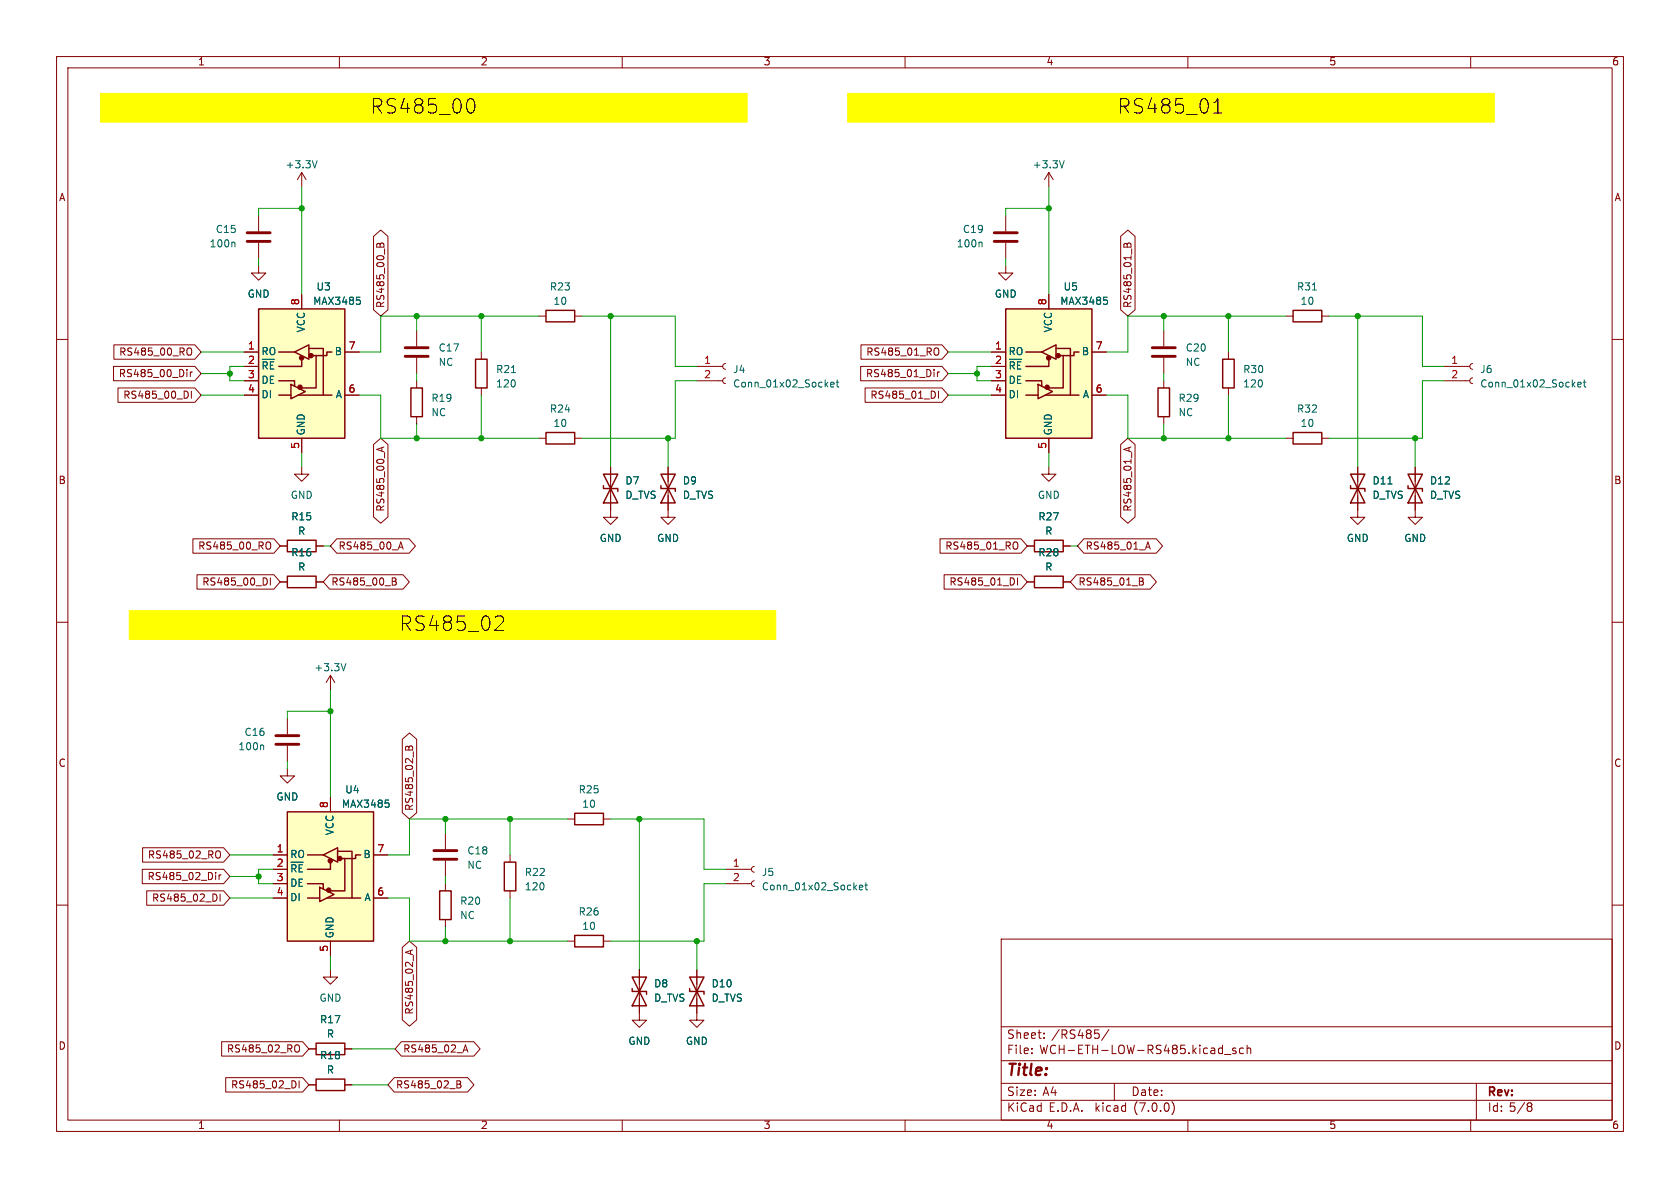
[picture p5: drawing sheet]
<svg xmlns="http://www.w3.org/2000/svg" width="297mm" height="210mm" viewBox="0 0 297 210" stroke-linecap="round" stroke-linejoin="round" font-family="sans-serif">
<g fill="none" stroke="#840000" stroke-width=".18">
<path d="M10 10h277v190h-277zM12 12h273v186h-273zM60 10v2M110 10v2M160 10v2M210 10v2M260 10v2M45.7 38.1v2.8M53.3 30.5l-.7 1.3M53.3 30.5v2.5M53.3 30.5l.8 1.3M177.8 38.1v2.8"/>
<path d="M185.4 30.5l-.7 1.3M185.4 30.5v2.5M185.4 30.5l.8 1.3M10 60h2M45.7 47v1.3h-1.3l1.3 1.2 1.3-1.2h-1.3M45.7 42.9v2.8M53.3 52.1v2.5M66 41.8l1.3-1.1 1.3 1.1v13l-1.3 1.1-1.3-1.1zM67.2 43.3l.2-.3h.3l.2 .7M67.2 43.3l-.2-.3-.3 .1-.1 .6M67.2 43.3v.4M73.7 58.4v2.8"/>
<path d="M95.2 55.9h1.3M101.6 55.9h1.3M177.8 47v1.3h-1.3l1.3 1.2 1.3-1.2h-1.3M177.8 42.9v2.8M185.4 52.1v2.5M198.1 41.8l1.3-1.1 1.3 1.1v13l-1.3 1.1-1.3-1.1zM199.3 43.3l.2-.3h.3l.1 .7M199.3 43.3l-.3-.3-.2 .1-.1 .6M199.3 43.3v.4M205.7 58.4v2.8M227.3 55.9h1.3M233.7 55.9h1.2"/>
<path d="M285 60h2M20.1 64.8h14.3l1.2 1.2-1.2 1.3h-14.3zM20.1 61h14.3l1.2 1.2-1.2 1.3h-14.3zM20.9 68.6h13.5l1.2 1.3-1.2 1.2h-13.5zM33 65.3v.1M33.2 69.4v.7M33.3 61.5a.43 .43 0 0 1 .6 .4v.5a.43 .43 0 0 1-.6 .4M33.6 65.8v.8M33.8 69.1v1.3M34 65.8l-.4 .2M43.2 67.3h2.5M43.2 64.8h2.5"/>
<path d="M43.2 62.2h2.5M43.2 69.9h2.5M53.3 77.5v2.5M54.6 61.6h.1M61 62.2h2.5M61 69.9h2.5M66 78.6l1.3-1.1 1.3 1.1v12.8l-1.3 1.1-1.3-1.1zM67.5 79.1v.6M67.9 79l-1.3 .4 1.3 .5M73.7 63.2v2.8M73.7 67.3v1.3M73.7 73.7v1.2"/>
<path d="M85.1 62.2v1.3M85.1 68.6v1.3M95.2 77.5h1.3M101.6 77.5h1.3M123.2 67.3h4.6M123.2 64.8h4.6M128.3 66.8l-.4 .1-.1 .4 .1 .4 .4 .1M128.3 64.3l-.4 .1-.1 .4 .1 .3 .4 .2M152.2 64.8h14.3l1.1 1.2-1.1 1.3h-14.3zM152.2 61h14.3l1.1 1.2-1.1 1.3h-14.3zM152.9 68.6h13.6l1.1 1.3-1.1 1.2h-13.6zM165.1 65.3v.1"/>
<path d="M165.3 69.4v.7M165.4 61.5a.43 .43 0 0 1 .6 .4v.5a.43 .43 0 0 1-.6 .4M165.7 65.8v.8M165.9 69.1v1.3M166.1 65.8l-.4 .2M175.3 67.3h2.5M175.3 64.8h2.5M175.3 62.2h2.5M175.3 69.9h2.5M185.4 77.5v2.5M186.7 61.6h.1M193 62.2h2.6"/>
<path d="M193 69.9h2.6M198.1 78.6l1.3-1.1 1.3 1.1v12.8l-1.3 1.1-1.3-1.1zM199.6 79.1v.6M199.9 79l-1.2 .4 1.2 .5M205.7 63.2v2.8M205.7 67.3v1.3M205.7 73.7v1.2M217.2 62.2v1.3M217.2 68.6v1.3M227.3 77.5h1.3M233.7 77.5h1.2M255.3 67.3h4.5"/>
<path d="M255.3 64.8h4.5M260.3 66.8l-.3 .2-.2 .3 .2 .4 .3 .1M260.3 64.3l-.3 .1-.2 .4 .2 .3 .3 .2M34.1 95.2h14.3l1.1 1.3-1.1 1.3h-14.3zM47.3 95.8a.43 .43 0 0 1 .6 .4v.5a.43 .43 0 0 1-.6 .4M49.5 96.5h1.3M53.3 82.6v1.2h-1.2l1.2 1.3 1.3-1.3h-1.3M55.9 96.5h1.2M59.5 95.2h12.8l1.1 1.3-1.1 1.3h-12.8l-1.1-1.3zM70.6 96.7h.6M70.9 95.8l.4 1.3M107.9 82.6v8.8h1.3l-1.3 1.3-1.2-1.3h1.2"/>
<path d="M118.1 82.6v8.8h1.3l-1.3 1.3-1.3-1.3h1.3M166.2 95.2h14.3l1.1 1.3-1.1 1.3h-14.3zM179.4 95.8a.43 .43 0 0 1 .5 .4v.5a.43 .43 0 0 1-.5 .4M181.6 96.5h1.3M185.4 82.6v1.2h-1.3l1.3 1.3 1.3-1.3h-1.3M188 96.5h1.2M191.6 95.2h12.8l1.1 1.3-1.1 1.3h-12.8l-1.1-1.3zM202.6 96.7h.6M202.9 95.8l.5 1.3M240 82.6v8.8h1.3l-1.3 1.3-1.2-1.3h1.2M250.2 82.6v8.8h1.3l-1.3 1.3-1.3-1.3h1.3M10 110h2"/>
<path d="M34.8 101.6h13.6l1.1 1.3-1.1 1.2h-13.6zM47.2 102.5v.6M47.8 102.2v1.2M49.5 102.9h1.3M55.9 102.9h1.2M58.3 101.6h12.9l1.2 1.3-1.2 1.2h-12.9l-1.2-1.2zM58.4 119.4l-.7 1.3M58.4 119.4v2.5M58.4 119.4l.8 1.3M69.3 102.2l.6 .1 .1 .2-.2 .3M69.3 102.8h.5M69.8 102.8l.3 .2-.1 .3-.7 .1"/>
<path d="M166.9 101.6h13.6l1.1 1.3-1.1 1.2h-13.6zM179.3 102.5v.6M179.9 102.2v1.2M181.6 102.9h1.3M188 102.9h1.2M190.3 101.6h13l1.1 1.3-1.1 1.2h-13l-1.1-1.2zM201.4 102.2l.6 .1 .1 .2-.3 .3M201.4 102.8h.4M201.8 102.8l.3 .2v.3l-.7 .1M285 110h2M50.8 135.9v1.3h-1.3l1.3 1.2 1.3-1.2h-1.3M50.8 127v2.8"/>
<path d="M50.8 131.8v2.8M71.1 130.7l1.3-1.1 1.3 1.1v13l-1.3 1.1-1.3-1.1zM72.3 132.2l.2-.3h.3l.1 .7M72.3 132.2l-.3-.3-.2 .1-.1 .6M72.3 132.2v.4M10 160h2M25.2 153.7h14.3l1.1 1.2-1.1 1.3h-14.3zM25.2 149.9h14.3l1.1 1.2-1.1 1.3h-14.3zM25.9 157.5h13.6l1.1 1.3-1.1 1.2h-13.6zM38.1 154.2v.1M38.3 158.3v.7M38.4 150.4a.43 .43 0 0 1 .6 .4v.5a.43 .43 0 0 1-.6 .4"/>
<path d="M38.7 154.7v.8M38.9 158v1.3M39.1 154.7l-.4 .2M48.3 156.2h2.5M48.3 153.7h2.5M48.3 151.1h2.5M48.3 158.8h2.5M58.4 141v2.5M59.7 150.5h.1M66 151.1h2.6M66 158.8h2.6M78.7 147.3v2.8"/>
<path d="M78.7 152.1v2.8M78.7 156.2v1.3M90.2 151.1v1.3M90.2 157.5v1.3M100.3 144.8h1.3M106.7 144.8h1.2M128.3 156.2h4.5M128.3 153.7h4.5M133.3 155.7l-.3 .1-.2 .4 .2 .4 .3 .1M133.3 153.2l-.3 .1-.2 .4 .2 .3 .3 .2M285 160h2M58.4 171.5v1.2h-1.3l1.3 1.3 1.3-1.3h-1.3"/>
<path d="M58.4 166.4v2.5M71.1 167.5l1.3-1.1 1.3 1.1v12.8l-1.3 1.1-1.3-1.1zM72.6 168v.6M72.9 167.9l-1.2 .4 1.2 .5M78.7 162.6v1.2M100.3 166.4h1.3M106.7 166.4h1.2M113 171.5v8.8h1.3l-1.3 1.3-1.2-1.3h1.2M123.2 171.5v8.8h1.3l-1.3 1.3-1.3-1.3h1.3M177 166h108v32h-108zM39.2 184.1h14.3l1.1 1.3-1.1 1.3h-14.3zM39.9 190.5h13.6l1.1 1.3-1.1 1.2h-13.6z"/>
<path d="M52.3 191.4v.6M52.4 184.7a.43 .43 0 0 1 .5 .4v.5a.43 .43 0 0 1-.5 .4M52.9 191.1v1.2M54.6 191.8h1.3M54.6 185.4h1.3M60 198v2M61 191.8h1.2M61 185.4h1.2M69.7 190.5h13l1.1 1.3-1.1 1.2h-13l-1.1-1.2zM71 184.1h12.8l1.1 1.3-1.1 1.3h-12.8l-1.2-1.3zM80.8 191.1l.6 .1v.2l-.2 .3M80.8 191.7h.4"/>
<path d="M81.2 191.7l.3 .2-.1 .3-.6 .1M82 185.6h.6M82.3 184.7l.4 1.3M110 198v2M160 198v2M177 194.5h108M177 191.5h108M177 187.5h108M177 181.5h108M182.4 186.1v.2M182.4 185.3v.2M184.6 183.4v.2"/>
<path d="M184.6 182.6v.2M193.5 182.1h.8M194.2 182.7l.1 .2-.1 .6M196 182l-1.2 1.9M197 191.5v3M207.2 194.7a1.72 1.72 0 0 1 0 2.3M210 198v2M216.5 186.4h1.1M218.5 185.3h-.4l-.2 .2 .1 .2 .5 .1v.4h-.6M219.8 185.3h-.4l-.3 .2v.5l.2 .2h.5M220.5 185.4l.2-.1h.3l.1 1M220.5 184.8v1.5"/>
<path d="M260 198v2M261 191.5v6.5M270.3 195h.2l.3 .2-.3 .4M270.3 195.6h.2M270.5 195.6l.3 .1v.5l-.3 .3h-.2"/>
</g>
<g fill="#ff0" stroke="#ff0" stroke-width=".18">
<path d="M17.8 16.5h114.3v5.1h-114.3z"/>
<path d="M22.9 108h114.3v5h-114.3z"/>
<path d="M149.9 16.5h114.3v5.1h-114.3z"/>
</g>
<g fill="none" stroke="#840000" stroke-width=".25">
<path d="M45.7 54.6h15.3v22.9h-15.3zM96.5 54.9h5.1v2h-5.1zM177.8 54.6h15.2v22.9h-15.2zM228.6 54.9h5.1v2h-5.1zM49.3 67.3h2.8v.6M49.3 69.9h2.1M49.3 62.2h2.8M51.4 67.9l2.6 1.3-2.6 1.3zM52.1 62.2l2.5-1.2v2.5zM52.1 68v.2M52.7 69.9h6M53.3 63.5v1.3h-4"/>
<path d="M54.6 61.6h2.5v8.3M55.9 62.9v5.7h-2.6M58.7 62.2h-.9v.7h-2.6M72.6 68.6h2.1v5.1h-2.1zM84.1 63.5h2v5.1h-2zM96.5 76.5h5.1v2h-5.1zM181.4 67.3h2.7v.6M181.4 69.9h2.1M181.4 62.2h2.7M183.5 67.9l2.6 1.3-2.6 1.3zM184.1 62.2l2.6-1.2v2.5zM184.1 68v.2"/>
<path d="M184.8 69.9h6M185.4 63.5v1.3h-4M186.7 61.6h2.5v8.3M188 62.9v5.7h-2.6M190.8 62.2h-.9v.7h-2.6M204.7 68.6h2.1v5.1h-2.1zM216.2 63.5h2v5.1h-2zM228.6 76.5h5.1v2h-5.1zM50.8 95.5h5.1v2h-5.1zM106.7 85.9v.5h2.5v.5M106.7 83.8h2.5l-2.5 5.1h2.5zM116.8 85.9v.5h2.6v.5"/>
<path d="M116.8 83.8h2.6l-2.6 5.1h2.6zM182.9 95.5h5.1v2h-5.1zM238.8 85.9v.5h2.5v.5M238.8 83.8h2.5l-2.5 5.1h2.5zM248.9 85.9v.5h2.6v.5M248.9 83.8h2.6l-2.6 5.1h2.6zM50.8 101.9h5.1v2h-5.1zM182.9 101.9h5.1v2h-5.1zM50.8 143.5h15.2v22.9h-15.2zM54.4 156.2h2.7v.9M54.4 158.8h2.1M54.4 151.1h2.7"/>
<path d="M56.5 156.8l2.6 1.3-2.6 1.3zM57.1 151.1l2.6-1.2v2.5zM57.8 158.8h6M58.4 152.4v1.3h-4M59.7 150.5h2.5v8.3M61 151.8v5.7h-2.6M63.8 151.1h-.9v.7h-2.6M77.7 157.5h2.1v5.1h-2.1zM89.2 152.4h2v5.1h-2zM101.6 143.8h5.1v2h-5.1zM101.6 165.4h5.1v2h-5.1zM111.8 174.8v.5h2.5v.5"/>
<path d="M111.8 172.7h2.5l-2.5 5.1h2.5zM121.9 174.8v.5h2.6v.5M121.9 172.7h2.6l-2.6 5.1h2.6zM55.9 190.8h5.1v2h-5.1zM55.9 184.4h5.1v2h-5.1z"/>
</g>
<g fill="none" stroke="#006464" stroke-width=".18">
<path d="M56.1 28.4l-.5 1.3M188.1 28.4l-.4 1.3M41.4 42.8l.1 .2v.6M63 52.5h.7M63.6 53.1l.1 .2-.1 .4M173.4 42.8l.2 .2v.6M195.1 52.5h.6M195.7 53.1l.1 .2-.1 .4M47.3 64.4l-.2-.4h-.6v1.2M48.4 64h-.6v1.2M146.8 68l.7-.1-.1-.3h-.4l-.2 .1 .1 .7h.5M147.8 67.6h.5"/>
<path d="M148 67.1v1.1l.3 .2M179.3 64.4l-.1-.4h-.6v1.2M180.5 64h-.6v1.2M278.9 68l.6-.1v-.3h-.4l-.2 .1 .1 .7h.5M279.9 67.6h.5M280.1 67.1v1.1l.3 .2M61.1 117.3l-.4 1.3M46.4 131.7l.2 .2v.6M52.3 153.3l-.1-.4h-.6v1.2M53.5 152.9h-.6v1.2M68.1 141.4h.6M68.7 142l.1 .2-.1 .4"/>
<path d="M151.9 156.9l.6-.1v-.3h-.4l-.2 .1 .1 .7h.5M152.9 156.5h.5M153.1 156v1.1l.3 .2"/>
</g>
<path d="M43.7 42.7h4.1M43.7 41.1h4.1M175.8 42.7h4M175.8 41.1h4M71.6 63h4.1M71.6 61.5h4.1M203.7 63h4.1M203.7 61.5h4.1M48.8 131.6h4M48.8 130h4M76.7 151.9h4.1M76.7 150.4h4.1" fill="none" stroke="#840000" stroke-width=".51"/>
<g fill="#ffffc2" stroke="#ffffc2" stroke-width=".18">
<path d="M45.7 54.6h15.3v22.9h-15.3z"/>
<path d="M50.8 143.5h15.2v22.9h-15.2z"/>
<path d="M177.8 54.6h15.2v22.9h-15.2z"/>
</g>
<g fill="#840000" stroke="#840000" stroke-width=".25">
<circle cx="53" cy="68.5" r=".36"/>
<circle cx="53.3" cy="63.3" r=".36"/>
<circle cx="55" cy="62.9" r=".36"/>
<circle cx="58.1" cy="157.4" r=".36"/>
<circle cx="58.4" cy="152.2" r=".36"/>
<circle cx="60.1" cy="151.8" r=".36"/>
<circle cx="185.1" cy="68.5" r=".36"/>
<circle cx="185.4" cy="63.3" r=".36"/>
<circle cx="187.1" cy="62.9" r=".36"/>
</g>
<path d="M83.1 17.4a.65 .65 0 0 1 .7 .5 1.49 1.49 0 0 1-.5 2.1h-.2M214.6 20h1.4M214.8 18l.5-.6v2.6M87.9 108.9h.6a.69 .69 0 0 1 .4 1.1l-1.5 1.4h1.6" fill="none" stroke="#000" stroke-width=".18"/>
<g fill="none" stroke="#009600" stroke-width=".18">
<path d="M53.3 33v19.1M53.3 36.8h-7.6v1.3M185.4 33v19.1M185.4 36.8h-7.6v1.3M45.7 45.7v1.3M73.7 55.9v2.5M85.1 55.9v6.3M95.2 55.9h-27.9v6.3h-3.8M102.9 55.9h16.5v8.9h3.8M107.9 55.9v26.7M177.8 45.7v1.3M205.7 55.9v2.5"/>
<path d="M217.2 55.9v6.3M227.3 55.9h-27.9v6.3h-3.8M234.9 55.9h16.6v8.9h3.8M240 55.9v26.7M35.6 69.9h7.6M35.6 66h5M35.6 62.2h7.6M43.2 64.8h-2.6v2.5h2.6M63.5 69.9h3.8v7.6h27.9M73.7 66v1.3M73.7 74.9v2.6M85.1 69.9v7.6"/>
<path d="M118.1 77.5v5.1M123.2 67.3h-3.8v10.2h-16.5M167.6 69.9h7.7M167.6 66h5.1M167.6 62.2h7.7M175.3 64.8h-2.6v2.5h2.6M195.6 69.9h3.8v7.6h27.9M205.7 66v1.3M205.7 74.9v2.6M217.2 69.9v7.6M250.2 77.5v5.1M255.3 67.3h-3.8v10.2h-16.6"/>
<path d="M53.3 80v2.6M57.1 96.5h1.3M185.4 80v2.6M189.2 96.5h1.3M50.8 134.6v1.3M58.4 125.7h-7.6v1.3M58.4 121.9v19.1M40.6 158.8h7.7M40.6 151.1h7.7M40.6 154.9h5.1M48.3 153.7h-2.6v2.5h2.6M68.6 158.8h3.8v7.6h27.9"/>
<path d="M78.7 144.8v2.5M78.7 154.9v1.3M90.2 144.8v6.3M90.2 158.8v7.6M100.3 144.8h-27.9v6.3h-3.8M107.9 144.8h16.6v8.9h3.8M113 144.8v26.7M128.3 156.2h-3.8v10.2h-16.6M58.4 168.9v2.6M78.7 163.8v2.6M123.2 166.4v5.1M62.2 185.4h7.6"/>
<path d="M62.2 191.8h6.4"/>
</g>
<g fill="#009600" stroke="#009600" stroke-width=".18">
<circle cx="123.2" cy="166.4" r=".46"/>
<circle cx="113" cy="144.8" r=".46"/>
<circle cx="53.3" cy="36.8" r=".46"/>
<circle cx="73.7" cy="55.9" r=".46"/>
<circle cx="73.7" cy="77.5" r=".46"/>
<circle cx="40.6" cy="66" r=".46"/>
<circle cx="85.1" cy="77.5" r=".46"/>
<circle cx="118.1" cy="77.5" r=".46"/>
<circle cx="85.1" cy="55.9" r=".46"/>
<circle cx="107.9" cy="55.9" r=".46"/>
<circle cx="185.4" cy="36.8" r=".46"/>
<circle cx="172.7" cy="66" r=".46"/>
<circle cx="205.7" cy="55.9" r=".46"/>
<circle cx="205.7" cy="77.5" r=".46"/>
<circle cx="250.2" cy="77.5" r=".46"/>
<circle cx="217.2" cy="77.5" r=".46"/>
<circle cx="217.2" cy="55.9" r=".46"/>
<circle cx="240" cy="55.9" r=".46"/>
<circle cx="78.7" cy="144.8" r=".46"/>
<circle cx="78.7" cy="166.4" r=".46"/>
<circle cx="90.2" cy="166.4" r=".46"/>
<circle cx="90.2" cy="144.8" r=".46"/>
<circle cx="45.7" cy="154.9" r=".46"/>
<circle cx="58.4" cy="125.7" r=".46"/>
</g>
<g font-size="3.5">
<text x="65.5" y="20.5">RS485_00</text>
<text x="197.6" y="20.5">RS485_01</text>
<text x="70.6" y="112">RS485_02</text>
</g>
<text font-size="2.8" fill="#840000" x="178" y="190.8">Title:</text>
<g font-size="2.1" fill="#840000">
<text x="178" y="183.9">Sheet:</text>
<text x="185.9" y="183.9">/RS485/</text>
<text x="178" y="186.6">File:</text>
<text x="183.8" y="186.6">WCH-ETH-LOW-RS485.kicad_sch</text>
<text x="178" y="196.8">KiCad</text>
<text x="178" y="194">Size:</text>
<text x="184.3" y="194">A4</text>
<text x="185.4" y="196.8">E.D.A.</text>
<text x="193.7" y="196.8">kicad</text>
<text x="200" y="194">Date:</text>
<text x="200.6" y="196.8">(7.0.0)</text>
<text x="263" y="194.2">Rev:</text>
<text x="263" y="196.8">Id: 5/8</text>
</g>
<g font-size="1.8" fill="#840000">
<text x="35" y="11.8">1</text>
<text x="85" y="11.8">2</text>
<text x="135" y="11.8">3</text>
<text x="185" y="11.8">4</text>
<text x="235" y="11.8">5</text>
<text x="285" y="11.8">6</text>
<text x="10.4" y="35.8">A</text>
<text x="285.4" y="35.8">A</text>
<text x="68.2" y="54.5" transform="rotate(-90 68.2 54.5)">RS485_00_B</text>
<text x="200.3" y="54.5" transform="rotate(-90 200.3 54.5)">RS485_01_B</text>
<text x="20.9" y="63.1">RS485_00_RO</text>
<text x="153" y="63.1">RS485_01_RO</text>
<text x="20.9" y="67">RS485_00_Dir</text>
<text x="21.7" y="70.8">RS485_00_DI</text>
<text x="153" y="67">RS485_01_Dir</text>
<text x="153.7" y="70.8">RS485_01_DI</text>
<text x="10.3" y="85.8">B</text>
<text x="285.3" y="85.8">B</text>
<text x="68.2" y="90.6" transform="rotate(-90 68.2 90.6)">RS485_00_A</text>
<text x="200.3" y="90.6" transform="rotate(-90 200.3 90.6)">RS485_01_A</text>
<text x="34.9" y="97.4">RS485_00_RO</text>
<text x="59.8" y="97.4">RS485_00_A</text>
<text x="167" y="97.4">RS485_01_RO</text>
<text x="191.9" y="97.4">RS485_01_A</text>
<text x="35.6" y="103.8">RS485_00_DI</text>
<text x="58.6" y="103.8">RS485_00_B</text>
<text x="167.7" y="103.8">RS485_01_DI</text>
<text x="190.7" y="103.8">RS485_01_B</text>
<text x="10.3" y="135.8">C</text>
<text x="285.3" y="135.8">C</text>
<text x="73.3" y="143.4" transform="rotate(-90 73.3 143.4)">RS485_02_B</text>
<text x="26" y="155.9">RS485_02_Dir</text>
<text x="26" y="152">RS485_02_RO</text>
<text x="26.7" y="159.7">RS485_02_DI</text>
<text x="73.3" y="179.5" transform="rotate(-90 73.3 179.5)">RS485_02_A</text>
<text x="10.3" y="185.8">D</text>
<text x="285.3" y="185.8">D</text>
<text x="40" y="186.3">RS485_02_RO</text>
<text x="71.3" y="186.3">RS485_02_A</text>
<text x="40.7" y="192.7">RS485_02_DI</text>
<text x="70" y="192.7">RS485_02_B</text>
<text x="35" y="199.8">1</text>
<text x="85" y="199.8">2</text>
<text x="135" y="199.8">3</text>
<text x="185" y="199.8">4</text>
<text x="235" y="199.8">5</text>
<text x="285" y="199.8">6</text>
</g>
<g font-size="1.8" fill="#006464">
<text x="50.4" y="30">+3.3V</text>
<text x="182.5" y="30">+3.3V</text>
<text x="38.1" y="41.5">C15</text>
<text x="170.2" y="41.5">C19</text>
<text x="37" y="44">100n</text>
<text x="169.1" y="44">100n</text>
<text x="43.7" y="52.9">GND</text>
<text x="55.9" y="51.6">U3</text>
<text x="97.2" y="51.6">R23</text>
<text x="175.8" y="52.9">GND</text>
<text x="188" y="51.6">U5</text>
<text x="229.2" y="51.6">R31</text>
<text x="54.2" y="58.9" transform="rotate(-90 54.2 58.9)">VCC</text>
<text x="55.3" y="54.2">MAX3485</text>
<text x="97.8" y="54.2">10</text>
<text x="186.2" y="58.9" transform="rotate(-90 186.2 58.9)">VCC</text>
<text x="187.4" y="54.2">MAX3485</text>
<text x="229.9" y="54.2">10</text>
<text x="46.2" y="63.1">RO</text>
<text x="59.1" y="63.1">B</text>
<text x="77.5" y="62.4">C17</text>
<text x="77.5" y="65">NC</text>
<text x="178.3" y="63.1">RO</text>
<text x="191.1" y="63.1">B</text>
<text x="209.6" y="62.4">C20</text>
<text x="209.6" y="65">NC</text>
<text x="46.2" y="66.2">~{RE}</text>
<text x="46.2" y="68.1">DE</text>
<text x="46.2" y="70.7">DI</text>
<text x="59.2" y="70.7">A</text>
<text x="76.2" y="71.3">R19</text>
<text x="87.6" y="66.2">R21</text>
<text x="87.6" y="68.8">120</text>
<text x="129.5" y="66.2">J4</text>
<text x="129.5" y="68.8">Conn_01x02_Socket</text>
<text x="178.3" y="66.2">~{RE}</text>
<text x="178.3" y="68.1">DE</text>
<text x="178.3" y="70.7">DI</text>
<text x="191.3" y="70.7">A</text>
<text x="208.3" y="71.3">R29</text>
<text x="219.7" y="66.2">R30</text>
<text x="219.7" y="68.8">120</text>
<text x="261.6" y="66.2">J6</text>
<text x="261.6" y="68.8">Conn_01x02_Socket</text>
<text x="54.2" y="77" transform="rotate(-90 54.2 77)">GND</text>
<text x="76.2" y="73.9">NC</text>
<text x="97.2" y="73.2">R24</text>
<text x="97.8" y="75.8">10</text>
<text x="186.2" y="77" transform="rotate(-90 186.2 77)">GND</text>
<text x="208.3" y="73.9">NC</text>
<text x="229.2" y="73.2">R32</text>
<text x="229.9" y="75.8">10</text>
<text x="51.3" y="88.5">GND</text>
<text x="110.5" y="85.9">D7</text>
<text x="110.5" y="88.5">D_TVS</text>
<text x="120.7" y="85.9">D9</text>
<text x="120.7" y="88.5">D_TVS</text>
<text x="183.4" y="88.5">GND</text>
<text x="242.6" y="85.9">D11</text>
<text x="242.6" y="88.5">D_TVS</text>
<text x="252.7" y="85.9">D12</text>
<text x="252.7" y="88.5">D_TVS</text>
<text x="51.4" y="92.3">R15</text>
<text x="52.6" y="94.8">R</text>
<text x="183.5" y="92.3">R27</text>
<text x="184.7" y="94.8">R</text>
<text x="51.4" y="98.6">R16</text>
<text x="52.6" y="101.2">R</text>
<text x="106" y="96.1">GND</text>
<text x="116.1" y="96.1">GND</text>
<text x="183.5" y="98.6">R28</text>
<text x="184.7" y="101.2">R</text>
<text x="238" y="96.1">GND</text>
<text x="248.2" y="96.1">GND</text>
<text x="55.5" y="118.9">+3.3V</text>
<text x="43.2" y="130.4">C16</text>
<text x="42.1" y="132.9">100n</text>
<text x="48.8" y="141.8">GND</text>
<text x="60.4" y="143.1">MAX3485</text>
<text x="61" y="140.5">U4</text>
<text x="102.2" y="140.5">R25</text>
<text x="102.9" y="143.1">10</text>
<text x="59.2" y="147.8" transform="rotate(-90 59.2 147.8)">VCC</text>
<text x="51.3" y="152">RO</text>
<text x="51.3" y="155.1">~{RE}</text>
<text x="64.1" y="152">B</text>
<text x="82.6" y="151.3">C18</text>
<text x="82.6" y="153.9">NC</text>
<text x="92.7" y="155.1">R22</text>
<text x="134.6" y="155.1">J5</text>
<text x="51.3" y="157">DE</text>
<text x="51.3" y="159.6">DI</text>
<text x="64.3" y="159.6">A</text>
<text x="81.3" y="160.2">R20</text>
<text x="92.7" y="157.7">120</text>
<text x="134.6" y="157.7">Conn_01x02_Socket</text>
<text x="59.2" y="165.9" transform="rotate(-90 59.2 165.9)">GND</text>
<text x="81.3" y="162.8">NC</text>
<text x="102.2" y="162.1">R26</text>
<text x="102.9" y="164.7">10</text>
<text x="56.4" y="177.4">GND</text>
<text x="115.6" y="174.8">D8</text>
<text x="115.6" y="177.4">D_TVS</text>
<text x="125.7" y="174.8">D10</text>
<text x="125.7" y="177.4">D_TVS</text>
<text x="56.5" y="181.2">R17</text>
<text x="57.7" y="183.7">R</text>
<text x="111" y="185">GND</text>
<text x="121.2" y="185">GND</text>
<text x="56.5" y="187.5">R18</text>
<text x="57.7" y="190.1">R</text>
</g>
<g font-size="1.8" fill="#a90000">
<text x="53.1" y="54" transform="rotate(-90 53.1 54)">8</text>
<text x="185.2" y="54" transform="rotate(-90 185.2 54)">8</text>
<text x="43.8" y="62">1</text>
<text x="43.8" y="64.5">2</text>
<text x="61.6" y="62">7</text>
<text x="124.4" y="64.5">1</text>
<text x="175.9" y="62">1</text>
<text x="175.9" y="64.5">2</text>
<text x="193.6" y="62">7</text>
<text x="256.5" y="64.5">1</text>
<text x="43.8" y="67.1">3</text>
<text x="43.8" y="69.6">4</text>
<text x="61.6" y="69.6">6</text>
<text x="124.4" y="67.1">2</text>
<text x="175.9" y="67.1">3</text>
<text x="175.9" y="69.6">4</text>
<text x="193.6" y="69.6">6</text>
<text x="256.5" y="67.1">2</text>
<text x="53.1" y="79.4" transform="rotate(-90 53.1 79.4)">5</text>
<text x="185.2" y="79.4" transform="rotate(-90 185.2 79.4)">5</text>
<text x="58.2" y="142.9" transform="rotate(-90 58.2 142.9)">8</text>
<text x="48.9" y="150.9">1</text>
<text x="48.9" y="153.4">2</text>
<text x="48.9" y="156">3</text>
<text x="66.6" y="150.9">7</text>
<text x="129.5" y="153.4">1</text>
<text x="129.5" y="156">2</text>
<text x="48.9" y="158.5">4</text>
<text x="66.6" y="158.5">6</text>
<text x="58.2" y="168.3" transform="rotate(-90 58.2 168.3)">5</text>
</g>
</svg>
